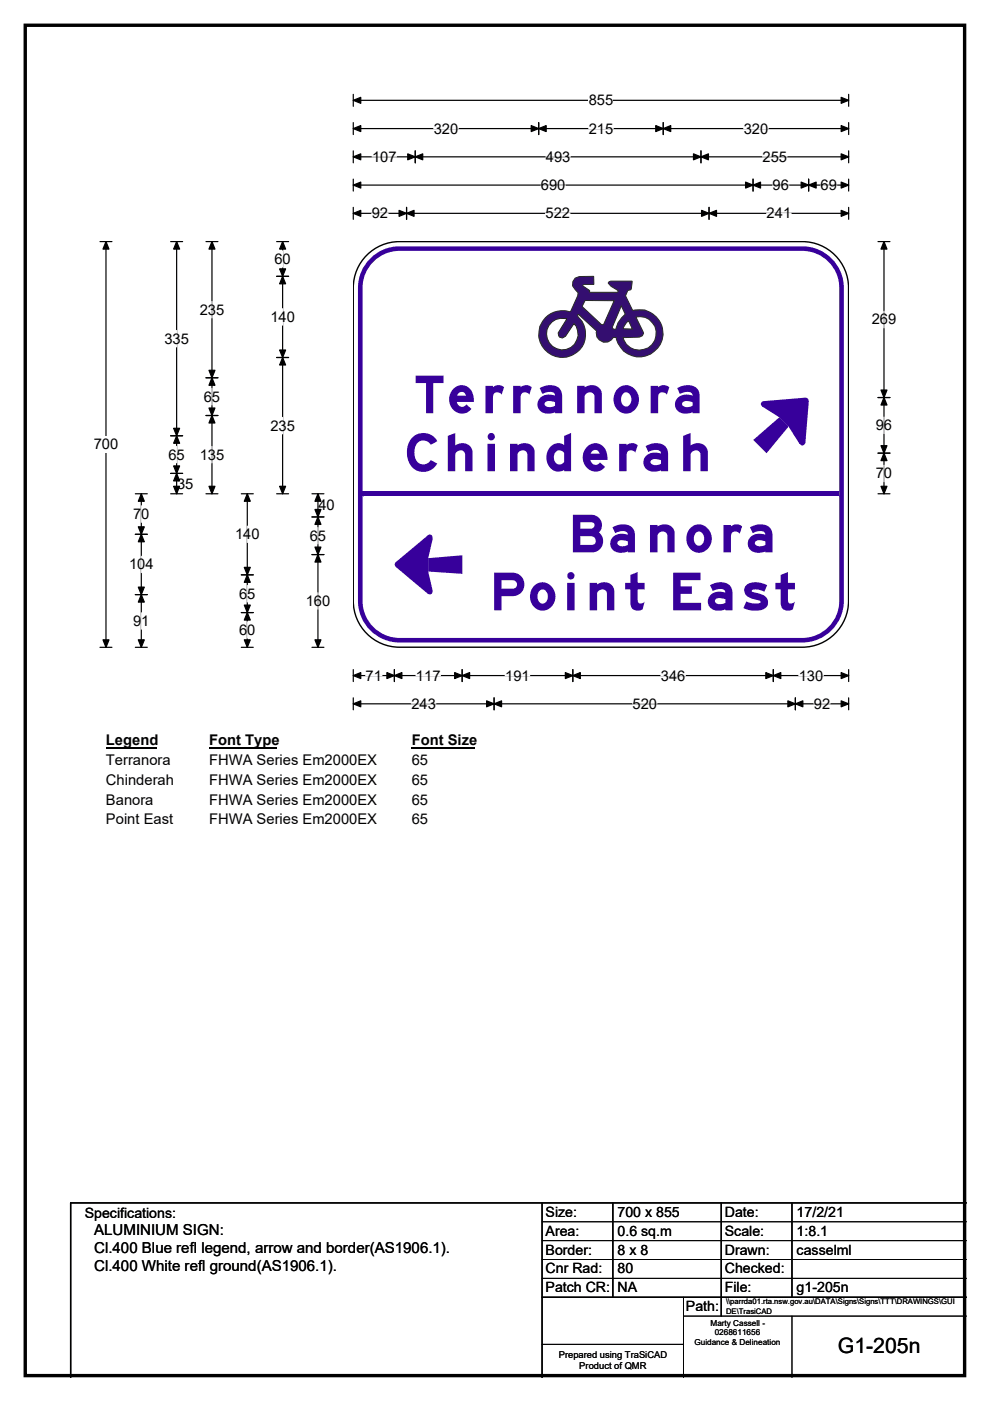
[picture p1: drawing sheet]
<svg xmlns="http://www.w3.org/2000/svg" width="210mm" height="297mm" viewBox="0 0 210 297" stroke-linecap="round" stroke-linejoin="round" font-family="sans-serif">
<path d="M5.4 5.4h199.2v286.3h-199.2z" fill="none" stroke="#000" stroke-width=".72"/>
<path d="M74.9 21.3h105.1M74.9 20v2.5M180 20v2.5" fill="none" stroke="#000" stroke-width=".25"/>
<path d="M74.9 21.3l1.6-.7v1.3zM178.4 20.6l1.6 .7-1.6 .6z" fill="#000" stroke="#000" stroke-width=".25"/>
<path d="M124.9 19.5h5.2v3.5h-5.2z" fill="#fff"/>
<g fill="none" stroke="#000" stroke-width=".25">
<path d="M74.9 27.3h105.1M74.9 26v2.5M74.9 32v2.5M74.9 38v2.5M74.9 33.3h105.1M74.9 39.2h105.1M88.1 32v2.5M114.3 26v2.5M140.7 26v2.5M148.7 32v2.5M159.7 38v2.5M171.5 38v2.5"/>
<path d="M180 32v2.5M180 38v2.5M180 26v2.5M21.2 51.2h2.5M22.5 51.2v86M74.9 44v2.5M74.9 45.2h105.1M86.2 44v2.5M150.4 44v2.5M180 44v2.5M21.2 137.2h2.5M74.9 142v2.5"/>
<path d="M74.9 148v2.5M74.9 143.2h105.1M74.9 149.2h105.1M83.7 142v2.5M98 142v2.5M104.8 148v2.5M121.5 142v2.5M164 142v2.5M168.7 148v2.5M180 142v2.5M180 148v2.5"/>
</g>
<g fill="#000" stroke="#000" stroke-width=".25">
<path d="M74.9 27.3l1.6-.7v1.3zM74.9 33.3l1.6-.7v1.3zM74.9 39.2l1.6-.6v1.3zM88.1 33.3l1.6-.7v1.3zM86.5 32.6l1.6 .7-1.6 .6zM114.3 27.3l1.5-.7v1.3zM112.7 26.6l1.6 .7-1.6 .6zM139.1 26.6l1.6 .7-1.6 .6zM140.7 27.3l1.6-.7v1.3zM147.1 32.6l1.6 .7-1.6 .6zM148.7 33.3l1.6-.7v1.3zM159.7 39.2l1.6-.6v1.3z"/>
<path d="M158.1 38.6l1.6 .6-1.6 .7zM169.9 38.6l1.6 .6-1.6 .7zM171.5 39.2l1.6-.6v1.3zM178.4 26.6l1.6 .7-1.6 .6zM178.4 32.6l1.6 .7-1.6 .6zM178.4 38.6l1.6 .6-1.6 .7zM22.5 51.2l.6 1.6h-1.3zM74.9 45.2l1.6-.6v1.3zM86.2 45.2l1.6-.6v1.3zM84.6 44.6l1.6 .6-1.6 .7zM148.8 44.6l1.6 .6-1.6 .7zM150.4 45.2l1.6-.6v1.3z"/>
<path d="M178.4 44.6l1.6 .6-1.6 .7zM21.8 135.7h1.3l-.6 1.5zM74.9 143.2l1.6-.6v1.3zM74.9 149.2l1.6-.6v1.3zM83.7 143.2l1.5-.6v1.3zM82.1 142.6l1.6 .6-1.6 .7zM96.4 142.6l1.6 .6-1.6 .7zM98 143.2l1.6-.6v1.3zM104.8 149.2l1.6-.6v1.3zM103.2 148.6l1.6 .6-1.6 .7zM119.9 142.6l1.6 .6-1.6 .7zM121.5 143.2l1.6-.6v1.3z"/>
<path d="M162.4 142.6l1.6 .6-1.6 .7zM164 143.2l1.6-.6v1.3zM167.1 148.6l1.6 .6-1.6 .7zM168.7 149.2l1.6-.6v1.3zM178.4 142.6l1.6 .6-1.6 .7zM178.4 148.6l1.6 .6-1.6 .7z"/>
</g>
<g fill="none" stroke="#fff" stroke-width=".25">
<path d="M78.9 33.3h5.2M92 27.3h5.2M114.7 39.2h5.2M115.8 33.3h5.2M124.9 27.3h5.2M157.7 27.3h5.2M161.7 33.3h5.2M163.9 39.2h3.4M174 39.2h3.5M78.8 45.2h3.5M115.7 45.2h5.2M162.6 45.2h5.2"/>
<path d="M77.6 143.2h3.4M87.2 149.2h5.3M88.2 143.2h5.2M107.1 143.2h5.3M134.2 149.2h5.2M140.2 143.2h5.2M169.4 143.2h5.2M172.6 149.2h3.5"/>
</g>
<path d="M19.9 92.5h5.2v3.5h-5.2z" fill="#fff"/>
<g fill="none" stroke="#000" stroke-width=".25">
<path d="M36.2 51.2h2.5M37.5 51.2v53.5M43.7 51.2h2.5M45 51.2v53.5M58.7 51.2h2.5M58.7 58.6h2.5M59.9 51.2v53.5M186.2 51.2h2.6M187.5 51.2v53.5M58.7 75.8h2.5M36.2 92.4h2.5M43.7 80.1h2.5"/>
<path d="M43.7 88.1h2.5M186.2 84.3h2.6M186.2 96.1h2.6M28.7 113.3h2.5M28.7 104.7h2.5M30 104.7v32.5M36.2 104.7h2.5M36.2 100.4h2.5M43.7 104.7h2.5M51.2 104.7h2.5M52.5 104.7v32.5M58.7 104.7h2.5"/>
<path d="M66.2 104.7h2.5M66.2 109.6h2.5M66.2 117.6h2.5M67.4 104.7v32.5M186.2 104.7h2.6M28.7 126.1h2.5M28.7 137.2h2.5M51.2 137.2h2.5M51.2 121.9h2.5M51.2 129.9h2.5M66.2 137.2h2.5"/>
</g>
<g fill="#000" stroke="#000" stroke-width=".25">
<path d="M37.5 51.2l.6 1.6h-1.3zM45 51.2l.6 1.6h-1.3zM59.9 58.6l.7 1.6h-1.3zM59.9 51.2l.7 1.6h-1.3zM59.3 57h1.3l-.7 1.6zM187.5 51.2l.6 1.6h-1.2zM59.3 74.2h1.3l-.7 1.6zM59.9 75.8l.7 1.6h-1.3zM37.5 92.4l.6 1.6h-1.3zM36.8 90.8h1.3l-.6 1.6zM45 80.1l.6 1.6h-1.3zM44.3 86.5h1.3l-.6 1.6z"/>
<path d="M44.3 78.5h1.3l-.6 1.6zM45 88.1l.6 1.6h-1.3zM187.5 84.3l.6 1.6h-1.2zM186.9 94.5h1.2l-.6 1.6zM186.9 82.7h1.2l-.6 1.6zM187.5 96.1l.6 1.6h-1.2zM30 113.3l.6 1.6h-1.3zM30 104.7l.6 1.6h-1.3zM29.3 111.7h1.3l-.6 1.6zM36.8 98.8h1.3l-.6 1.6zM37.5 100.4l.6 1.6h-1.3zM36.8 103.1h1.3l-.6 1.6z"/>
<path d="M44.3 103.1h1.3l-.6 1.6zM52.5 104.7l.6 1.6h-1.3zM59.3 103.1h1.3l-.7 1.6zM67.4 109.6l.7 1.6h-1.3zM66.8 116h1.3l-.7 1.6zM67.4 104.7l.7 1.6h-1.3zM66.8 108h1.3l-.7 1.6zM67.4 117.6l.7 1.6h-1.3zM186.9 103.1h1.2l-.6 1.6zM29.3 124.5h1.3l-.6 1.6zM30 126.1l.6 1.6h-1.3zM29.3 135.7h1.3l-.6 1.5z"/>
<path d="M52.5 121.9l.6 1.6h-1.3zM51.8 128.3h1.3l-.6 1.6zM51.8 120.3h1.3l-.6 1.6zM52.5 129.9l.6 1.6h-1.3zM51.8 135.7h1.3l-.6 1.5zM66.8 135.7h1.3l-.7 1.5z"/>
</g>
<g fill="none" stroke="#fff" stroke-width=".25">
<path d="M59.9 53.2v3.4M37.5 70.1v3.5M45 63.9v3.5M59.9 65.4v3.5M187.5 66v3.5M37.5 94.6v3.5M45 82.3v3.6M45 94.7v3.4M59.9 88.5v3.5M187.5 88.4v3.5M187.5 98.6v3.5M30 107.2v3.5"/>
<path d="M30 117.9v3.5M52.5 111.5v3.5M67.4 111.8v3.5M30 129.9v3.5M52.5 124.1v3.5M52.5 131.8v3.5M67.4 125.7v3.5"/>
</g>
<path d="M22.5 155.2h10.7v3.5h-10.7z" fill="#fff"/>
<path d="M22.5 158.5h10.7" fill="none" stroke="#000" stroke-width=".32"/>
<path d="M44.4 155.2h14.4v3.5h-14.4z" fill="#fff"/>
<path d="M44.4 158.5h14.4" fill="none" stroke="#000" stroke-width=".32"/>
<path d="M87.3 155.2h13.5v3.5h-13.5z" fill="#fff"/>
<path d="M87.3 158.5h13.5" fill="none" stroke="#000" stroke-width=".32"/>
<g fill="#fff">
<path d="M22.5 159.4h13.7v3.5h-13.7z"/>
<path d="M44.4 159.4h35.4v3.5h-35.4z"/>
<path d="M87.3 159.4h3.5v3.5h-3.5z"/>
<path d="M22.5 163.6h14.4v3.5h-14.4z"/>
<path d="M44.4 163.6h35.4v3.5h-35.4z"/>
<path d="M87.3 163.6h3.5v3.5h-3.5z"/>
<path d="M22.5 167.8h10v3.5h-10z"/>
<path d="M44.4 167.8h35.4v3.5h-35.4z"/>
<path d="M87.3 167.8h3.5v3.5h-3.5z"/>
<path d="M22.5 172h14.2v3.5h-14.2z"/>
<path d="M44.4 172h35.4v3.5h-35.4z"/>
<path d="M87.3 172h3.5v3.5h-3.5z"/>
</g>
<path d="M77.4 54.5a9.8 9.8 0 0 1 7.4-3.3h85.3a9.8 9.8 0 0 1 9.9 9.8v43.7h-105.1v-43.7a9.8 9.8 0 0 1 2.5-6.5z" fill-rule="evenodd" fill="#fff" stroke="#fff" stroke-width=".21"/>
<path d="M76.9 104.2h101.1v.5h-101.1z" fill="#37009b"/>
<path d="M76.4 104.7v-43.7a8.3 8.3 0 0 1 8.4-8.3h85.3a8.3 8.3 0 0 1 8.4 8.3v43.7" fill="none" stroke="#37009b" stroke-width=".97"/>
<path d="M74.9 104.7v-43.7a9.8 9.8 0 0 1 9.9-9.8h85.3a9.8 9.8 0 0 1 9.9 9.8v43.7" fill="none" stroke="#000" stroke-width=".3"/>
<path d="M74.9 104.6h105.1v22.8a9.8 9.8 0 0 1-9.9 9.8h-85.3a9.8 9.8 0 0 1-9.9-9.8z" fill-rule="evenodd" fill="#fff" stroke="#fff" stroke-width=".21"/>
<path d="M76.9 104.7h101.1v.5h-101.1z" fill="#37009b"/>
<path d="M76.4 104.6v22.8a8.3 8.3 0 0 0 8.4 8.3h85.3a8.4 8.4 0 0 0 8.4-8.3v-22.8" fill="none" stroke="#37009b" stroke-width=".97"/>
<path d="M74.9 104.6v22.8a9.8 9.8 0 0 0 9.9 9.8h85.3a9.8 9.8 0 0 0 9.9-9.8v-22.8" fill="none" stroke="#000" stroke-width=".3"/>
<g fill="#37009b">
<path d="M159.8 93.3l5.5-4.8 2 1.9-4.7 5.7z"/>
<path d="M162 85l8.8-.7 .8 .7-.8 9-1.2 .1-2.3-3.7-2-1.9-3.7-2.4z" fill-rule="evenodd"/>
<circle cx="170.2" cy="93.9" r=".57"/>
<circle cx="170.9" cy="84.9" r=".57"/>
<circle cx="161.9" cy="85.6" r=".57"/>
</g>
<path d="M122 59l.9-.4h3l.1 1.7h-2.2l-.3 .2 1.5 1.1v.4h6l.1-.4a3.9 3.9 0 0 1-2.1-1.6l.5-.4h4.5l-.1 1.6-.1 .2-.6 .2-.5 1.1 1.5 3.1a5 5 0 0 1 6.3 3.6 5 5 0 0 1-3.8 6.1 5 5 0 0 1-6-3.9l-.6-.1a1.9 1.9 0 0 1-2.4 1 1.9 1.9 0 0 1-1.1-2.3l-3.9-3.6-.2 .4a5 5 0 0 1-1 8.3 5 5 0 0 1-7.2-4.3 5 5 0 0 1 6.7-4.9l1.5-3.3 .1-.7-1.2-1.5 .1-.9z" fill-rule="evenodd" fill="#340e70" stroke="#23282b" stroke-width=".21"/>
<g fill="#fff" stroke="#23282b" stroke-width=".21">
<path d="M124.1 63.7l6.2 .1-2.3 5-.4 .1-4.1-3.9z" fill-rule="evenodd"/>
<path d="M131.8 64.8l.8 1.8a5 5 0 0 0-2 3.2h-.5l-.2-.4z" fill-rule="evenodd"/>
<path d="M132.8 68.5l.5-.5 .8 1.8-1.9-.1z" fill-rule="evenodd"/>
<path d="M134.9 67.2a3.6 3.6 0 0 1 4.2 2.7 3.6 3.6 0 0 1-2.7 4.3 3.6 3.6 0 0 1-4.3-2.6l3.5-.1 .6-.3 .3-.5z" fill-rule="evenodd"/>
</g>
<path d="M117.1 68.2a3.7 3.7 0 0 1 3.1-.6l-1.8 3 .3 .9 .6 .2 .7-.4 1.7-2.7a3.4 3.4 0 0 1-.3 4.8 3.4 3.4 0 0 1-4.8-.4 3.4 3.4 0 0 1 .5-4.8z" fill-rule="evenodd" fill="#fff" stroke="#24211d" stroke-width=".21"/>
<g fill="#37009b">
<path d="M90.8 118.3l7.3-.6v4l-7.3-.5z"/>
<path d="M83.9 119.2l6.9-5.8 1 .8-1 4.1v2.9l1 4.1-1 .7-6.9-5.8z" fill-rule="evenodd"/>
<circle cx="91.2" cy="113.9" r=".57"/>
<circle cx="84.3" cy="119.7" r=".57"/>
<circle cx="91.2" cy="125.5" r=".57"/>
</g>
<path d="M115 255v37M130 255v20M153 255v24M168 255v20M205 255h-190v37M115 275h90" fill="none" stroke="#000" stroke-width=".3"/>
<path d="M115 259h90M115 263h90M115 267h90M115 271h90M145 279h60M145 275v17M168 279v13M115 285h30" fill="none" stroke="#000" stroke-width=".21"/>
<g font-size="11.1" fill="#37009b">
<text x="87.8" y="87.6">Terranora</text>
<text x="85.5" y="99.9">Chinderah</text>
<text x="120.4" y="117.1">Banora</text>
<text x="103.7" y="129.4">Point East</text>
</g>
<text font-size="4.5" x="177.7" y="286.9">G1-205n</text>
<g font-size="3.2">
<text x="20" y="261.9">ALUMINIUM SIGN:</text>
<text x="20" y="265.7">Cl.400 Blue refl legend, arrow and border(AS1906.1).</text>
<text x="20" y="269.6">Cl.400 White refl ground(AS1906.1).</text>
</g>
<g font-size="3.1">
<text x="124.9" y="22.3">855</text>
<text x="92" y="28.3">320</text>
<text x="124.9" y="28.3">215</text>
<text x="157.7" y="28.3">320</text>
<text x="78.9" y="34.3">107</text>
<text x="115.8" y="34.3">493</text>
<text x="161.7" y="34.3">255</text>
<text x="114.7" y="40.3">690</text>
<text x="163.9" y="40.3">96</text>
<text x="174" y="40.3">69</text>
<text x="78.8" y="46.3">92</text>
<text x="115.7" y="46.3">522</text>
<text x="162.6" y="46.3">241</text>
<text x="58.2" y="56">60</text>
<text x="42.4" y="66.7">235</text>
<text x="57.3" y="68.2">140</text>
<text x="184.9" y="68.8">269</text>
<text x="34.9" y="72.9">335</text>
<text x="43.2" y="85.1">65</text>
<text x="19.9" y="95.3">700</text>
<text x="57.3" y="91.3">235</text>
<text x="185.8" y="91.2">96</text>
<text x="35.7" y="97.4">65</text>
<text x="42.4" y="97.5">135</text>
<text x="185.8" y="101.4">70</text>
<text x="37.6" y="103.6">35</text>
<text x="28.2" y="110">70</text>
<text x="67.5" y="108.2">40</text>
<text x="49.8" y="114.3">140</text>
<text x="65.7" y="114.6">65</text>
<text x="27.4" y="120.7">104</text>
<text x="50.7" y="126.9">65</text>
<text x="64.8" y="128.5">160</text>
<text x="28.2" y="132.7">91</text>
<text x="50.7" y="134.6">60</text>
<text x="77.6" y="144.3">71</text>
<text x="88.2" y="144.3">117</text>
<text x="107.1" y="144.3">191</text>
<text x="140.2" y="144.3">346</text>
<text x="169.4" y="144.3">130</text>
<text x="87.2" y="150.3">243</text>
<text x="134.2" y="150.3">520</text>
<text x="172.6" y="150.3">92</text>
<text x="22.5" y="158">Legend</text>
<text x="44.4" y="158">Font Type</text>
<text x="87.3" y="158">Font Size</text>
<text x="22.5" y="162.2">Terranora</text>
<text x="22.5" y="166.4">Chinderah</text>
<text x="44.4" y="162.2">FHWA Series Em2000EX</text>
<text x="44.4" y="166.4">FHWA Series Em2000EX</text>
<text x="87.3" y="162.2">65</text>
<text x="87.3" y="166.4">65</text>
<text x="22.5" y="170.6">Banora</text>
<text x="44.4" y="170.6">FHWA Series Em2000EX</text>
<text x="87.3" y="170.6">65</text>
<text x="22.5" y="174.8">Point East</text>
<text x="44.4" y="174.8">FHWA Series Em2000EX</text>
<text x="87.3" y="174.8">65</text>
</g>
<g font-size="3">
<text x="115.7" y="258">Size:</text>
<text x="131" y="258">700 x 855</text>
<text x="153.7" y="258">Date:</text>
<text x="169" y="258">17/2/21</text>
<text x="18" y="258.2">Specifications:</text>
<text x="115.7" y="262">Area:</text>
<text x="131" y="262">0.6 sq.m</text>
<text x="153.7" y="262">Scale:</text>
<text x="169" y="262">1:8.1</text>
<text x="115.7" y="266">Border:</text>
<text x="115.7" y="270">Cnr Rad:</text>
<text x="131" y="266">8 x 8</text>
<text x="131" y="270">80</text>
<text x="153.7" y="266">Drawn:</text>
<text x="153.7" y="270">Checked:</text>
<text x="169" y="266">casselml</text>
<text x="115.7" y="274">Patch CR:</text>
<text x="131" y="274">NA</text>
<text x="153.7" y="274">File:</text>
<text x="169" y="274">g1-205n</text>
<text x="145.5" y="278">Path:</text>
</g>
<g font-size="2">
<text x="118.5" y="287.8">Prepared using TraSiCAD</text>
<text x="122.9" y="290.2">Product of QMR</text>
</g>
<g font-size="1.7">
<text x="150.7" y="281.1">Marty Cassell -</text>
<text x="147.3" y="285.2">Guidance &amp; Delineation</text>
<text x="151.6" y="283.1">0268611656</text>
</g>
<g font-size="1.6">
<text x="154" y="276.6">\\parrda01.rta.nsw.gov.au\DATA\Signs\Signs\TTT\DRAWINGS\GUI</text>
<text x="154" y="278.5">DE\TrasiCAD</text>
</g>
</svg>
